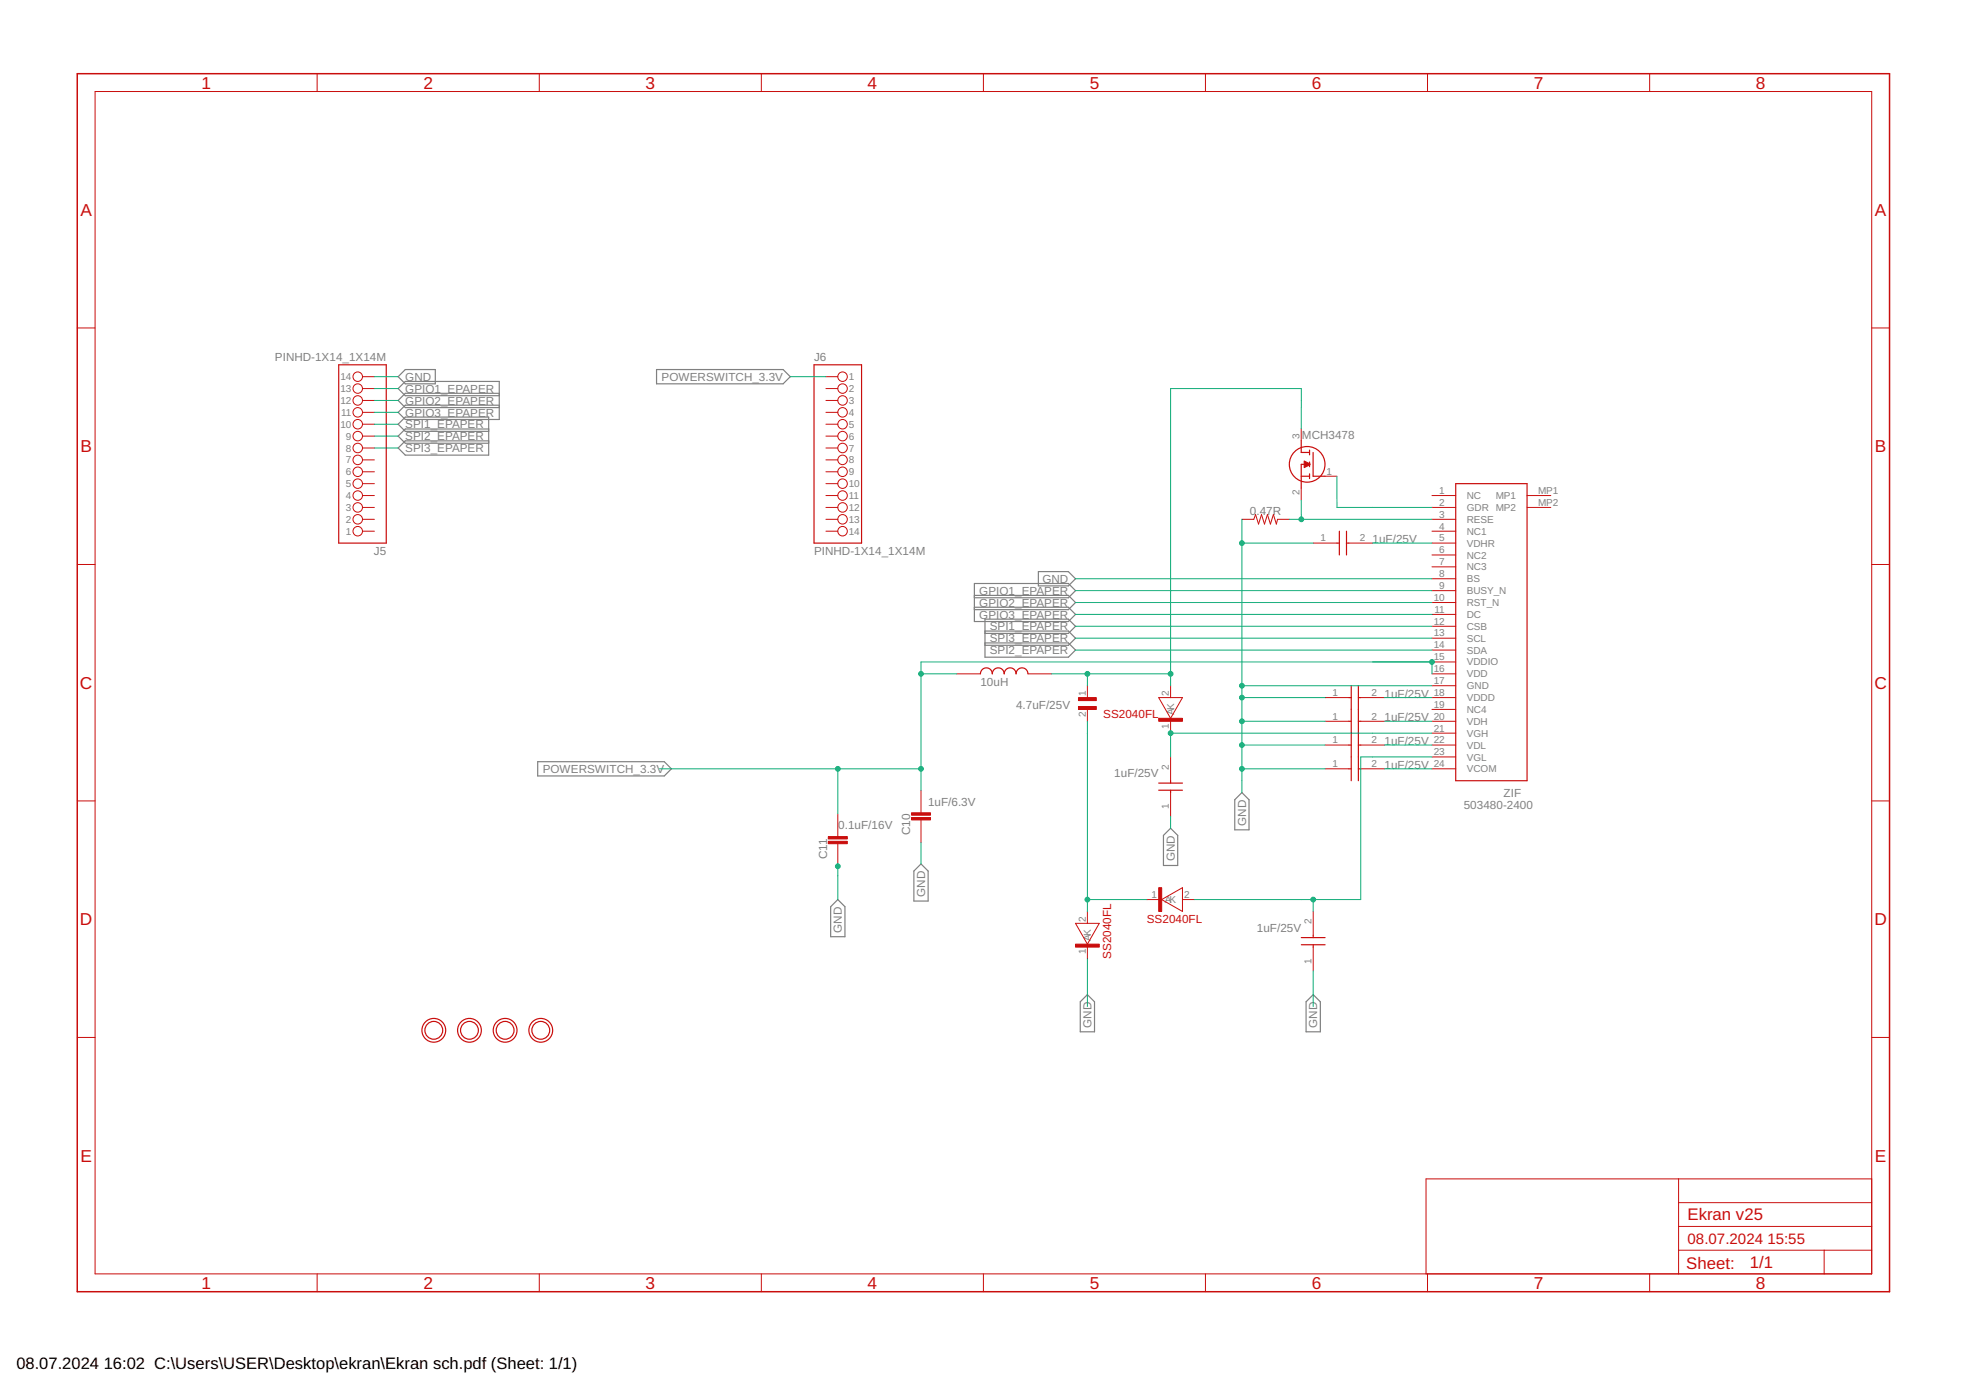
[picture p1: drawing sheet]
<svg xmlns="http://www.w3.org/2000/svg" width="420mm" height="297mm" viewBox="0 0 420 297" stroke-linecap="round" stroke-linejoin="round" font-family="sans-serif">
<g fill="none" stroke="#808080" stroke-width=".25">
<path d="M140.3 79h27.1l1.5 1.5-1.5 1.5h-27.1zM85.1 80.5l1.5-1.5h6.4v3h-6.4zM104.4 92.2h-17.8l-1.5-1.5 1.5-1.6h17.8v8.2h-17.8l-1.5-1.6 1.5-1.5h17.8M104.4 91.7h-17.8l-1.5 1.5 1.5 1.5h17.8M106.7 84.6h-20.1l-1.5-1.6 1.5-1.5h20.1v8.1h-20.1l-1.5-1.5 1.5-1.5h20.1M106.7 84.1h-20.1l-1.5 1.5 1.5 1.5h20.1M208.2 127.7h20.1l1.5-1.5-1.5-1.5h-20.1v8.1h20.1l1.5-1.5-1.5-1.5h-20.1M208.2 127.2h20.1l1.5 1.6-1.5 1.5h-20.1M210.5 135.4h17.8l1.5-1.6-1.5-1.5h-17.8v8.1h17.8l1.5-1.5-1.5-1.5h-17.8M210.5 134.9h17.8l1.5 1.5-1.5 1.5h-17.8M221.9 122.2h6.4l1.5 1.5-1.5 1.5h-6.4zM114.9 162.8h27.1l1.5 1.5-1.5 1.5h-27.1z"/>
<path d="M250.2 177l1.5 1.5v6.5h-3.1v-6.5zM265.4 169.4l1.5 1.5v6.4h-3v-6.4zM179 192.2l1.6 1.6v6.4h-3.1v-6.4zM196.8 184.6l1.6 1.5v6.5h-3.1v-6.5zM232.4 212.6l1.5 1.5v6.4h-3v-6.4zM279.1 214.1l1.5-1.5 1.6 1.5v6.4h-3.1z"/>
</g>
<g fill="none" stroke="#c90d0c" stroke-width=".25">
<path d="M72.4 78h10.1v38.1h-10.1zM174 78h10.1v38.1h-10.1zM278.1 94.1v2.6h1.8M279.9 99.2h-1.8v5.1M279.9 96.2v1M279.9 98.7v1M280.6 96.7v5.1h2.6M278.1 101.8h1.8M279.9 101.3v1M285.7 116.1h.5M286.2 113.5v5.1M287.8 113.5v5.1"/>
<path d="M287.8 116.1h.5M311.1 103.4h15.2v63.4h-15.2zM209.5 144a1.27 1.27 0 0 1 1.3-1.3 1.27 1.27 0 0 1 1.3 1.3 1.27 1.27 0 0 1 1.2-1.3 1.27 1.27 0 0 1 1.3 1.3 1.27 1.27 0 0 1 1.3-1.3 1.27 1.27 0 0 1 1.2 1.3 1.27 1.27 0 0 1 1.3-1.3 1.27 1.27 0 0 1 1.3 1.3M288.3 149.1h.5M288.3 154.1h.5M288.3 159.2h.5M288.8 146.5v20.3M290.3 146.5v20.3M290.3 149.1h.5M290.3 154.1h.5M290.3 159.2h.5M247.6 168.9h5.1"/>
<path d="M247.6 167.3h5.1M250.2 166.8v.5M250.2 168.9v.5M288.3 164.3h.5M290.3 164.3h.5M280.6 199.9v.5M278.1 201.9h5.1M278.1 200.4h5.1M280.6 201.9v.5"/>
<circle cx="279.4" cy="99.2" r="3.8"/>
<circle cx="92.7" cy="220.2" r="2.54"/>
<circle cx="92.7" cy="220.2" r="1.91"/>
<circle cx="100.3" cy="220.2" r="2.54"/>
<circle cx="100.3" cy="220.2" r="1.91"/>
<circle cx="107.9" cy="220.2" r="2.54"/>
<circle cx="107.9" cy="220.2" r="1.91"/>
<circle cx="115.6" cy="220.2" r="2.54"/>
<circle cx="115.6" cy="220.2" r="1.91"/>
</g>
<g fill="none" stroke="#c90d0c" stroke-width=".21">
<path d="M20.3 19.6h379.7v252.6h-379.7zM67.8 15.7v3.9M115.3 15.7v3.9M162.7 15.7v3.9M210.2 15.7v3.9M257.6 15.7v3.9M305.1 15.7v3.9M352.6 15.7v3.9M16.5 70.1h3.8M400 70.1h3.8M77.5 80.5h2.5M77.5 83h2.5"/>
<path d="M77.5 85.6h2.5M77.5 88.1h2.5M77.5 90.7h2.5M77.5 93.2h2.5M77.5 95.7h2.5M77.5 98.3h2.5M176.5 80.5h2.5M176.5 83h2.5M176.5 85.6h2.5M176.5 88.1h2.5M176.5 90.7h2.5M176.5 93.2h2.5"/>
<path d="M176.5 95.7h2.5M176.5 98.3h2.5M278.1 91.6v2.5M77.5 105.9h2.5M77.5 108.4h2.5M77.5 111h2.5M77.5 113.5h2.5M77.5 100.8h2.5M77.5 103.4h2.5M176.5 105.9h2.5M176.5 108.4h2.5M176.5 111h2.5"/>
<path d="M176.5 113.5h2.5M176.5 100.8h2.5M176.5 103.4h2.5M265.4 111h2.5l.4-1 .7 2 .6-2 .6 2 .7-2 .6 2 .6-2 .7 2 .2-1h2.6M278.1 104.3v2.5M280.6 116.1h5.1M283.2 101.8h2.5M288.3 116.1h5M306 105.9h5.1M306 108.4h5.1M306 111h5.1M306 113.5h5.1"/>
<path d="M306 116.1h5.1M306 118.6h5.1M326.3 105.9h5.1M326.3 108.4h5.1M16.5 120.6h3.8M306 121.1h5.1M306 123.7h5.1M306 126.2h5.1M306 128.8h5.1M306 131.3h5.1M306 133.8h5.1M306 136.4h5.1"/>
<path d="M306 138.9h5.1M400 120.6h3.8M204.4 144h5.1M219.7 144h5.1M232.4 146.5v2.6M232.4 151.6v2.5M247.6 149.1h5.1l-2.5 4.4zM250.2 146.5v2.6M250.2 154.1v2.6M283.2 149.1h5.1M283.2 154.1h5.1M283.2 159.2h5.1"/>
<path d="M290.8 149.1h5.1M290.8 154.1h5.1M290.8 159.2h5.1M306 141.5h5.1M306 144h5.1M306 146.5h5.1M306 149.1h5.1M306 151.6h5.1M306 154.1h5.1M306 156.7h5.1M306 159.2h5.1M16.5 171.2h3.8"/>
<path d="M179 173.9v5.1M196.8 168.9v5M196.8 175v5M250.2 161.8v5M250.2 169.4v5.1M283.2 164.3h5.1M290.8 164.3h5.1M306 161.8h5.1M306 164.3h5.1M400 171.2h3.8M179 180v5.1M229.8 197.3h5.1l-2.5 4.5z"/>
<path d="M232.4 194.8v2.5M245.1 192.2h2.5M248.3 192.2l4.4-2.5v5.1zM252.7 192.2h2.5M280.6 194.8v5.1M232.4 202.4v2.5M280.6 202.4v5.1M16.5 221.7h3.8M400 221.7h3.8M358.7 251.9v20.3M358.7 257h41.3M400 251.9h-95.2v20.3"/>
<path d="M67.8 272.2v3.8M115.3 272.2v3.8M162.7 272.2v3.8M210.2 272.2v3.8M257.6 272.2v3.8M305.1 272.2v3.8M352.6 272.2v3.8M358.7 267.2h41.3M358.7 262.1h41.3M389.8 267.2v5"/>
<circle cx="76.5" cy="95.7" r="1.02"/>
<circle cx="76.5" cy="98.3" r="1.02"/>
<circle cx="76.5" cy="93.2" r="1.02"/>
<circle cx="76.5" cy="88.1" r="1.02"/>
<circle cx="76.5" cy="85.6" r="1.02"/>
<circle cx="76.5" cy="83" r="1.02"/>
<circle cx="76.5" cy="80.5" r="1.02"/>
<circle cx="76.5" cy="90.7" r="1.02"/>
<circle cx="180.1" cy="83" r="1.02"/>
<circle cx="180.1" cy="88.1" r="1.02"/>
<circle cx="180.1" cy="90.7" r="1.02"/>
<circle cx="180.1" cy="93.2" r="1.02"/>
<circle cx="180.1" cy="95.7" r="1.02"/>
<circle cx="180.1" cy="98.3" r="1.02"/>
<circle cx="180.1" cy="80.5" r="1.02"/>
<circle cx="180.1" cy="85.6" r="1.02"/>
<circle cx="76.5" cy="113.5" r="1.02"/>
<circle cx="76.5" cy="111" r="1.02"/>
<circle cx="76.5" cy="108.4" r="1.02"/>
<circle cx="76.5" cy="105.9" r="1.02"/>
<circle cx="76.5" cy="100.8" r="1.02"/>
<circle cx="76.5" cy="103.4" r="1.02"/>
<circle cx="180.1" cy="113.5" r="1.02"/>
<circle cx="180.1" cy="108.4" r="1.02"/>
<circle cx="180.1" cy="111" r="1.02"/>
<circle cx="180.1" cy="100.8" r="1.02"/>
<circle cx="180.1" cy="103.4" r="1.02"/>
<circle cx="180.1" cy="105.9" r="1.02"/>
</g>
<path d="M278.7 98.5l1.3 .6v.2l-1.3 .6z" fill-rule="evenodd" fill="#c90d0c" stroke="#c90d0c" stroke-width=".21"/>
<g fill="#c90d0c" stroke="#c90d0c" stroke-width=".21">
<path d="M247.6 153.5h5.1v.6h-5.1z"/>
<path d="M230.5 149.1h3.8v.6h-3.8z"/>
<path d="M230.5 151h3.8v.6h-3.8z"/>
<path d="M247.6 189.7h.7v5.1h-.7z"/>
<path d="M177 179.8h4.1v.5h-4.1z"/>
<path d="M177 178.8h4.1v.5h-4.1z"/>
<path d="M194.8 174.7h4.1v.5h-4.1z"/>
<path d="M194.8 173.7h4.1v.5h-4.1z"/>
<path d="M229.8 201.8h5.1v.6h-5.1z"/>
</g>
<path d="M16.5 15.7h387.3v260.3h-387.3z" fill="none" stroke="#c90d0c" stroke-width=".32"/>
<g fill="none" stroke="#0dab76" stroke-width=".21">
<path d="M80 83h5.1M80 90.7h5.1M80 95.7h5.1M80 93.2h5.1M80 80.5h5.1M80 85.6h5.1M80 88.1h5.1M168.9 80.5h7.6M278.1 91.6v-8.6h-27.9v63.5M265.4 116.1h15.2M265.4 111v58.4M275.6 111h30.4"/>
<path d="M278.1 106.8v4.2M285.7 101.8v6.6h20.3M293.3 116.1h12.7M229.8 126.2h76.2M229.8 133.8h76.2M229.8 136.4h76.2M229.8 138.9h76.2M229.8 123.7h76.2M229.8 128.8h76.2M229.8 131.3h76.2M196.8 144h7.6M224.8 144h25.4"/>
<path d="M232.4 144v2.5M232.4 154.1v40.7M265.4 154.1h17.8M265.4 159.2h17.8M265.4 149.1h17.8M265.4 146.5h40.6M295.9 154.1h10.1M295.9 159.2h10.1M295.9 149.1h10.1M306 156.7h-55.8v5.1M306 144v-2.5h-109.2v27.4M140.9 164.3h55.9"/>
<path d="M179 164.3v9.6M250.2 174.5v2.5M265.4 164.3h17.8M295.9 164.3h10.1M306 161.8h-15.2v30.4h-35.6M179 184.6v7.6M196.8 180v4.6M232.4 192.2h12.7M280.6 192.2v2.6M232.4 204.9v10.2M280.6 207.5v7.6"/>
</g>
<g fill="#0dab76" stroke="#0dab76" stroke-width=".21">
<circle cx="250.2" cy="156.7" r=".51"/>
<circle cx="280.6" cy="192.2" r=".51"/>
<circle cx="278.1" cy="111" r=".51"/>
<circle cx="232.4" cy="192.2" r=".51"/>
<circle cx="306" cy="141.5" r=".51"/>
<circle cx="196.8" cy="144" r=".51"/>
<circle cx="196.8" cy="164.3" r=".51"/>
<circle cx="179" cy="164.3" r=".51"/>
<circle cx="250.2" cy="144" r=".51"/>
<circle cx="232.4" cy="144" r=".51"/>
<circle cx="179" cy="185.1" r=".51"/>
<circle cx="265.4" cy="116.1" r=".51"/>
<circle cx="265.4" cy="146.5" r=".51"/>
<circle cx="265.4" cy="149.1" r=".51"/>
<circle cx="265.4" cy="154.1" r=".51"/>
<circle cx="265.4" cy="159.2" r=".51"/>
<circle cx="265.4" cy="164.3" r=".51"/>
</g>
<g font-size="3.7" fill="#c90d0c">
<text x="43" y="18.9">1</text>
<text x="90.5" y="18.9">2</text>
<text x="138" y="18.9">3</text>
<text x="185.4" y="18.9">4</text>
<text x="232.9" y="18.9">5</text>
<text x="280.3" y="18.9">6</text>
<text x="327.8" y="18.9">7</text>
<text x="375.3" y="18.9">8</text>
<text x="17.2" y="46.1">A</text>
<text x="400.7" y="46.1">A</text>
<text x="17.2" y="96.6">B</text>
<text x="400.7" y="96.6">B</text>
<text x="17.1" y="147.2">C</text>
<text x="400.6" y="147.2">C</text>
<text x="17.1" y="197.7">D</text>
<text x="400.6" y="197.7">D</text>
<text x="17.2" y="248.3">E</text>
<text x="400.7" y="248.3">E</text>
<text x="43" y="275.4">1</text>
<text x="90.5" y="275.4">2</text>
<text x="138" y="275.4">3</text>
<text x="185.4" y="275.4">4</text>
<text x="232.9" y="275.4">5</text>
<text x="280.3" y="275.4">6</text>
<text x="327.8" y="275.4">7</text>
<text x="375.3" y="275.4">8</text>
</g>
<g font-size="3.6" fill="#c90d0c">
<text x="360.6" y="260.8">Ekran v25</text>
<text x="360.4" y="271.1">Sheet:</text>
<text x="374" y="271">1/1</text>
</g>
<g font-size="3.5">
<text x="3.5" y="292.5">08.07.2024</text>
<text x="22.2" y="292.5">16:02 C:\Users\USER\Desktop\ekran\Ekran sch.pdf (Sheet: 1/1)</text>
</g>
<g font-size="3.2" fill="#c90d0c">
<text x="360.6" y="265.9">08.07.2024</text>
<text x="377.7" y="265.9">15:55</text>
</g>
<g font-size="2.5" fill="#808080">
<text x="58.8" y="77.2">PINHD-1X14_1X14M</text>
<text x="174" y="77.2">J6</text>
<text x="86.6" y="83.9">GPIO1_EPAPER</text>
<text x="86.6" y="81.4">GND</text>
<text x="141.4" y="81.4">POWERSWITCH_3.3V</text>
<text x="86.6" y="86.5">GPIO2_EPAPER</text>
<text x="86.6" y="89">GPIO3_EPAPER</text>
<text x="86.6" y="91.5">SPI1_EPAPER</text>
<text x="86.6" y="94.1">SPI2_EPAPER</text>
<text x="278.2" y="93.8">MCH3478</text>
<text x="86.6" y="96.6">SPI3_EPAPER</text>
<text x="267.1" y="110.1">0.47R</text>
<text x="79.9" y="118.6">J5</text>
<text x="174" y="118.6">PINHD-1X14_1X14M</text>
<text x="293.3" y="116.1">1uF/25V</text>
<text x="222.8" y="124.6">GND</text>
<text x="209.3" y="127.1">GPIO1_EPAPER</text>
<text x="209.3" y="129.6">GPIO2_EPAPER</text>
<text x="209.3" y="132.2">GPIO3_EPAPER</text>
<text x="211.5" y="134.7">SPI1_EPAPER</text>
<text x="211.5" y="137.3">SPI3_EPAPER</text>
<text x="211.5" y="139.8">SPI2_EPAPER</text>
<text x="209.5" y="146.5">10uH</text>
<text x="295.9" y="149.1">1uF/25V</text>
<text x="217.1" y="151.6">4.7uF/25V</text>
<text x="295.9" y="154.1">1uF/25V</text>
<text x="295.9" y="159.2">1uF/25V</text>
<text x="116" y="165.2">POWERSWITCH_3.3V</text>
<text x="238.1" y="166.1">1uF/25V</text>
<text x="295.9" y="164.3">1uF/25V</text>
<text x="198.3" y="172.2">1uF/6.3V</text>
<text x="312.8" y="172.8">503480-2400</text>
<text x="321.3" y="170.3">ZIF</text>
<text x="179.2" y="177.3">0.1uF/16V</text>
<text x="194.5" y="178.5" transform="rotate(-90 194.5 178.5)">C10</text>
<text x="266.3" y="176.5" transform="rotate(-90 266.3 176.5)">GND</text>
<text x="176.8" y="183.6" transform="rotate(-90 176.8 183.6)">C11</text>
<text x="251.1" y="184.1" transform="rotate(-90 251.1 184.1)">GND</text>
<text x="197.7" y="191.7" transform="rotate(-90 197.7 191.7)">GND</text>
<text x="179.9" y="199.3" transform="rotate(-90 179.9 199.3)">GND</text>
<text x="268.6" y="199.1">1uF/25V</text>
<text x="233.3" y="219.6" transform="rotate(-90 233.3 219.6)">GND</text>
<text x="281.5" y="219.6" transform="rotate(-90 281.5 219.6)">GND</text>
</g>
<g font-size="2.5" fill="#c90d0c">
<text x="235.8" y="153.4">SS2040FL</text>
<text x="245.1" y="197.3">SS2040FL</text>
<text x="237.5" y="204.9" transform="rotate(-90 237.5 204.9)">SS2040FL</text>
</g>
<g font-size="2.1" fill="#808080">
<text x="72.8" y="83.8">13</text>
<text x="72.8" y="81.3">14</text>
<text x="181.4" y="81.3">1</text>
<text x="181.4" y="83.8">2</text>
<text x="72.8" y="86.3">12</text>
<text x="72.9" y="88.9">11</text>
<text x="181.4" y="86.3">3</text>
<text x="181.4" y="88.9">4</text>
<text x="72.8" y="91.4">10</text>
<text x="73.9" y="94">9</text>
<text x="181.4" y="91.4">5</text>
<text x="181.4" y="94">6</text>
<text x="277.7" y="93.8" transform="rotate(-90 277.7 93.8)">3</text>
<text x="73.9" y="101.6">6</text>
<text x="73.9" y="99">7</text>
<text x="73.9" y="96.5">8</text>
<text x="181.4" y="96.5">7</text>
<text x="181.4" y="99">8</text>
<text x="181.4" y="101.6">9</text>
<text x="283.5" y="101.4">1</text>
<text x="73.9" y="106.7">4</text>
<text x="73.9" y="104.1">5</text>
<text x="181.4" y="104.1">10</text>
<text x="181.4" y="106.7">11</text>
<text x="277.7" y="105.8" transform="rotate(-90 277.7 105.8)">2</text>
<text x="307.6" y="105.5">1</text>
<text x="313.5" y="106.7">NC</text>
<text x="319.7" y="106.7">MP1</text>
<text x="328.7" y="105.5">MP1</text>
<text x="73.9" y="111.7">2</text>
<text x="73.9" y="109.2">3</text>
<text x="181.4" y="109.2">12</text>
<text x="181.4" y="111.7">13</text>
<text x="307.6" y="108.1">2</text>
<text x="307.6" y="110.6">3</text>
<text x="307.6" y="113.2">4</text>
<text x="313.5" y="109.2">GDR MP2</text>
<text x="313.5" y="111.7">RESE</text>
<text x="328.7" y="108.1">MP2</text>
<text x="73.9" y="114.3">1</text>
<text x="181.4" y="114.3">14</text>
<text x="282.2" y="115.7">1</text>
<text x="290.6" y="115.7">2</text>
<text x="307.6" y="115.7">5</text>
<text x="307.6" y="118.2">6</text>
<text x="313.5" y="114.3">NC1</text>
<text x="313.5" y="116.8">VDHR</text>
<text x="313.5" y="119.4">NC2</text>
<text x="307.6" y="120.8">7</text>
<text x="307.6" y="123.3">8</text>
<text x="307.6" y="125.9">9</text>
<text x="313.5" y="121.9">NC3</text>
<text x="313.5" y="124.4">BS</text>
<text x="306.4" y="128.4">10</text>
<text x="306.6" y="130.9">11</text>
<text x="313.5" y="127">BUSY_N</text>
<text x="313.5" y="129.5">RST_N</text>
<text x="306.4" y="133.5">12</text>
<text x="306.4" y="136">13</text>
<text x="313.5" y="132.1">DC</text>
<text x="313.5" y="134.6">CSB</text>
<text x="313.5" y="137.1">SCL</text>
<text x="306.4" y="138.6">14</text>
<text x="306.4" y="141.1">15</text>
<text x="306.4" y="143.6">16</text>
<text x="313.5" y="139.7">SDA</text>
<text x="313.5" y="142.2">VDDIO</text>
<text x="232" y="148.7" transform="rotate(-90 232 148.7)">1</text>
<text x="249.8" y="148.7" transform="rotate(-90 249.8 148.7)">2</text>
<text x="284.7" y="148.7">1</text>
<text x="293.1" y="148.7">2</text>
<text x="306.4" y="146.2">17</text>
<text x="306.4" y="148.7">18</text>
<text x="313.5" y="144.7">VDD</text>
<text x="313.5" y="147.3">GND</text>
<text x="313.5" y="149.8">VDDD</text>
<text x="232" y="153.1" transform="rotate(-90 232 153.1)">2</text>
<text x="249.8" y="155.7" transform="rotate(-90 249.8 155.7)">1</text>
<text x="250.9" y="152.8" transform="rotate(-90 250.9 152.8)">AK</text>
<text x="284.7" y="153.8">1</text>
<text x="293.1" y="153.8">2</text>
<text x="306.4" y="151.3">19</text>
<text x="306.4" y="153.8">20</text>
<text x="313.5" y="152.4">NC4</text>
<text x="313.5" y="154.9">VDH</text>
<text x="284.7" y="158.9">1</text>
<text x="293.1" y="158.9">2</text>
<text x="306.4" y="156.3">21</text>
<text x="306.4" y="158.9">22</text>
<text x="306.4" y="161.4">23</text>
<text x="313.5" y="157.4">VGH</text>
<text x="313.5" y="160">VDL</text>
<text x="249.8" y="164.5" transform="rotate(-90 249.8 164.5)">2</text>
<text x="284.7" y="163.9">1</text>
<text x="293.1" y="163.9">2</text>
<text x="306.4" y="163.9">24</text>
<text x="313.5" y="162.5">VGL</text>
<text x="313.5" y="165.1">VCOM</text>
<text x="249.8" y="172.9" transform="rotate(-90 249.8 172.9)">1</text>
<text x="246.1" y="191.9">1</text>
<text x="253.1" y="191.9">2</text>
<text x="232" y="197" transform="rotate(-90 232 197)">2</text>
<text x="248.9" y="193">AK</text>
<text x="280.3" y="197.5" transform="rotate(-90 280.3 197.5)">2</text>
<text x="232" y="203.9" transform="rotate(-90 232 203.9)">1</text>
<text x="233.1" y="201.1" transform="rotate(-90 233.1 201.1)">AK</text>
<text x="280.3" y="205.9" transform="rotate(-90 280.3 205.9)">1</text>
</g>
</svg>
